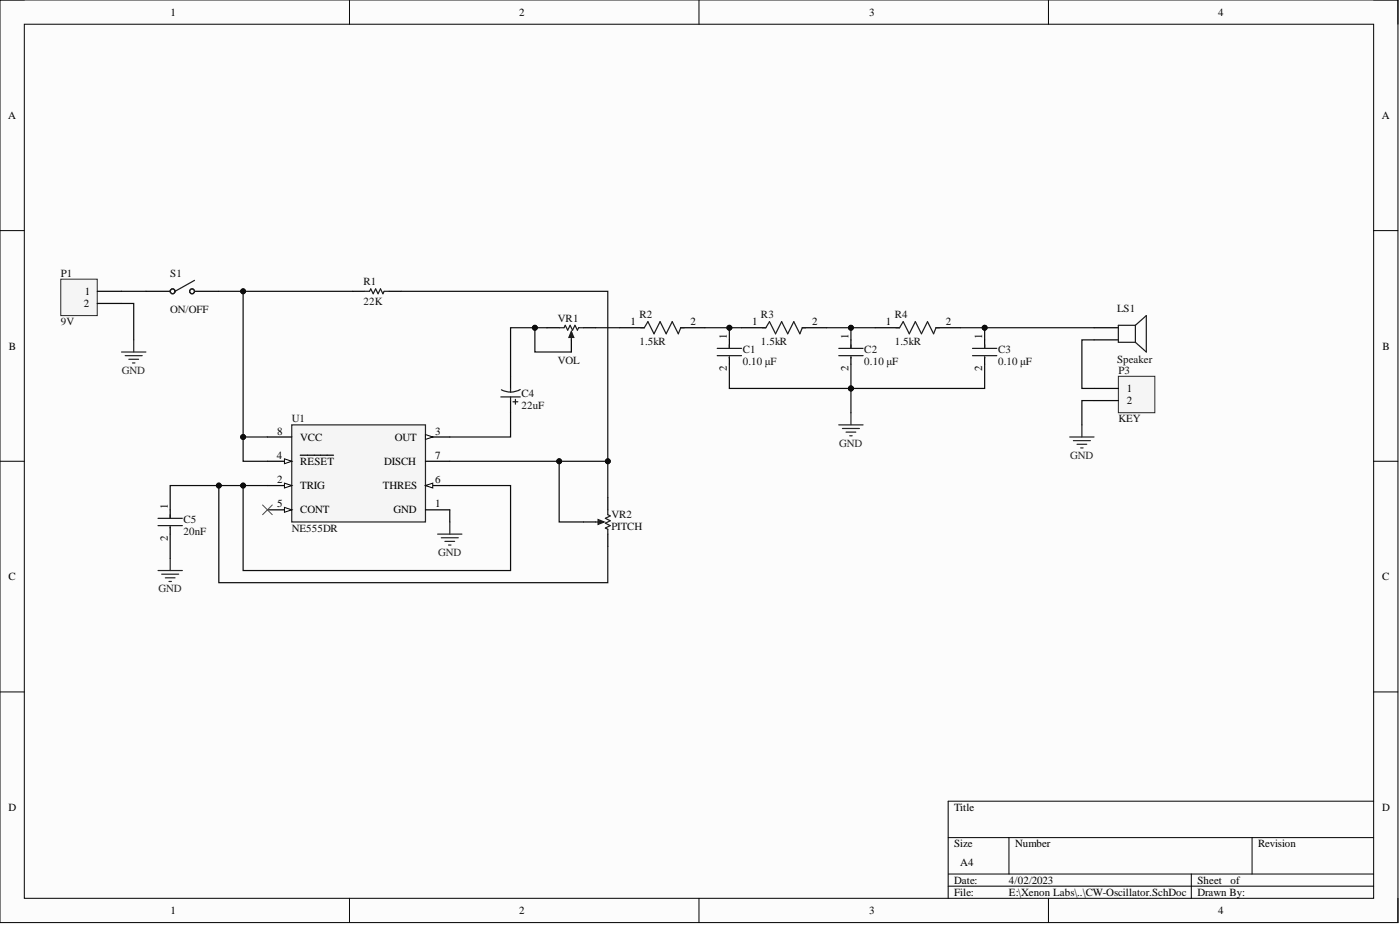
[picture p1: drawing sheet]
<svg xmlns="http://www.w3.org/2000/svg" width="292mm" height="193mm" viewBox="0 0 292 193" stroke-linecap="round" stroke-linejoin="round" font-family="sans-serif">
<path d="M0 0h291.7v192.5h-291.7z" fill-rule="evenodd" fill="#fcfcfc"/>
<path d="M0 0h291.7v192.5h-291.7z" fill="none" stroke="#000" stroke-width=".21"/>
<path d="M5.1 5.1h281.5v182.3h-281.5z" fill-rule="evenodd" fill="#fcfcfc"/>
<g fill="none" stroke="#000" stroke-width=".21">
<path d="M0 0h5.1M72.9 0v5.1M145.8 0v5.1M218.8 0v5.1M286.6 0h5.1v5.1M5.1 5.1h281.5v182.3h-281.5zM0 48.1h5.1M286.6 48.1h5.1M0 96.2h5.1M286.6 96.2h5.1M0 144.3h5.1M286.6 144.3h5.1"/>
<path d="M197.8 174.7h88.8M210.5 174.7v7.6M261.2 174.7v7.6M286.6 167.1h-88.8v20.3M72.9 187.4v5.1M145.8 187.4v5.1M197.8 182.3h88.8M197.8 184.9h88.8M218.8 187.4v5.1M248.6 182.3v5.1M291.7 187.4v5.1"/>
</g>
<path d="M60.9 88.6h27.9v20.3h-27.9z" fill-rule="evenodd" fill="#f5f5f5"/>
<path d="M60.9 88.6h27.9v20.3h-27.9z" fill="none" stroke="#262626" stroke-width=".25"/>
<path d="M55.8 101.3h5.1M88.8 106.4h5" fill="none" stroke="#000" stroke-width=".25"/>
<path d="M59.3 100.8l1.6 .5-1.6 .5z" fill="#fbfbfb"/>
<path d="M59.3 100.8l1.6 .5-1.6 .5z" fill="none" stroke="#000" stroke-width=".21"/>
<path d="M88.8 91.2h5" fill="none" stroke="#000" stroke-width=".25"/>
<path d="M88.8 90.7l1.5 .5-1.5 .5z" fill="#fbfbfb"/>
<path d="M88.8 90.7l1.5 .5-1.5 .5z" fill="none" stroke="#000" stroke-width=".21"/>
<path d="M55.8 96.2h5.1" fill="none" stroke="#000" stroke-width=".25"/>
<path d="M59.3 95.7l1.6 .5-1.6 .5z" fill="#fbfbfb"/>
<path d="M59.3 95.7l1.6 .5-1.6 .5z" fill="none" stroke="#000" stroke-width=".21"/>
<path d="M62.6 95h7M55.8 106.4h5.1" fill="none" stroke="#000" stroke-width=".25"/>
<path d="M59.3 105.9l1.6 .5-1.6 .5z" fill="#fbfbfb"/>
<path d="M59.3 105.9l1.6 .5-1.6 .5z" fill="none" stroke="#000" stroke-width=".21"/>
<path d="M88.8 101.3h5" fill="none" stroke="#000" stroke-width=".25"/>
<path d="M88.8 101.3l1.5-.5v1z" fill="#fbfbfb"/>
<path d="M88.8 101.3l1.5-.5v1z" fill="none" stroke="#000" stroke-width=".21"/>
<path d="M73.6 60.8h2.5M81.2 60.8h2.5M55.8 91.2h5.1M88.8 96.2h5" fill="none" stroke="#000" stroke-width=".25"/>
<path d="M76.1 60.8h1l.3-.5 .5 1 .5-1 .5 1 .5-1 .5 1 .2-.5h1.1" fill="none" stroke="#1c1c1c" stroke-width=".25"/>
<path d="M12.7 58.2h7.6v7.6h-7.6z" fill-rule="evenodd" fill="#f5f5f5"/>
<path d="M12.7 58.2h7.6v7.6h-7.6z" fill="none" stroke="#262626" stroke-width=".21"/>
<path d="M20.3 60.8h5.1M20.3 63.3h5.1M106.5 78.5v2.5M106.5 83.6v2.5" fill="none" stroke="#000" stroke-width=".25"/>
<path d="M104.5 82.8h4.1M104.6 81.3l1.1 .4 .8 .1M106.5 81v.8M106.5 82.8v.8M107 83.8h1M107.5 83.3v1M108.5 81.3l-.7 .3-1.3 .2" fill="none" stroke="#1c1c1c" stroke-width=".25"/>
<path d="M25.4 73.4h5M26.1 74.2h3.6M26.9 75h2M27.6 75.7h.6M27.9 70.9v2.5" fill="none" stroke="#262626" stroke-width=".25"/>
<path d="M233.3 78.5h7.6v7.6h-7.6z" fill-rule="evenodd" fill="#f5f5f5"/>
<path d="M233.3 78.5h7.6v7.6h-7.6z" fill="none" stroke="#262626" stroke-width=".21"/>
<g fill="none" stroke="#000" stroke-width=".25">
<path d="M114.1 68.4h2.6M119.2 70.9v2.5M129.4 68.4h5M142 68.4h5.1M152.2 70.9v1.8M152.2 74.4v1.6M154.7 68.4h5.1M167.4 68.4h5.1M177.5 70.9v1.8M177.5 74.4v1.6M182.6 68.4h5.1M195.3 68.4h5.1"/>
<path d="M205.4 70.9v1.8M205.4 74.4v1.6M228.3 81h5M228.3 83.6h5M35.5 106.4v1.7M35.5 109.9v1.5"/>
</g>
<g fill="none" stroke="#1c1c1c" stroke-width=".25">
<path d="M119.2 69.6v1.3M133.7 68.4h.7l.8-1.3 1.3 2.5 1.2-2.5 1.3 2.5 1.3-2.5 1.2 2.5 .5-1.2h.8M149.6 72.7h5.1M149.6 74.2h5.1M152.2 71.9v.8M152.2 74.4v.3M159 68.4h.8l.7-1.3 1.3 2.5 1.3-2.5 1.3 2.5 1.2-2.5 1.3 2.5 .5-1.2h.8M175 72.7h5.1M175 74.2h5.1M177.5 71.9v.8M177.5 74.4v.3M186.9 68.4h.8l.7-1.3 1.3 2.5 1.3-2.5 1.3 2.5 1.2-2.5 1.3 2.5 .5-1.2h.8"/>
<path d="M202.9 72.7h5.1M202.9 74.2h5.1M205.4 71.9v.8M205.4 74.4v.3M33 108.1h5M33 109.7h5M35.5 107.4v.7M35.5 109.9v.3"/>
</g>
<g fill="none" stroke="#262626" stroke-width=".25">
<path d="M175 88.6h5.1M175.8 89.4h3.5M176.5 90.2h2.1M177.3 90.9h.5M177.5 86.1v2.5M223.2 91.2h5.1M224 91.9h3.5M224.7 92.7h2M225.5 93.4h.5M225.7 88.6v2.6M33 119h5M33.7 119.8h3.6"/>
<path d="M35.5 116.5v2.5M91.3 111.4h5.1M92.1 112.2h3.5M92.8 112.9h2.1M93.6 113.7h.5M93.8 108.9v2.5M34.5 120.5h2M35.3 121.3h.5"/>
</g>
<path d="M54.8 105.3l2 2.1M56.8 105.3l-2 2.1" fill="none" stroke="#4c4c4c" stroke-width=".21"/>
<path d="M119.2 69.1l.5 1.3h-1z" fill="#1c1c1c"/>
<path d="M116.7 68.4h1l.2-.5 .5 1 .6-1 .5 1 .5-1 .5 1 .2-.5h1M119.2 69.1l.5 1.3h-1zM124.3 108.9h1.2" fill="none" stroke="#1c1c1c" stroke-width=".25"/>
<path d="M121.7 68.4h2.6M121.7 108.9h2.6M126.8 103.8v2.6" fill="none" stroke="#000" stroke-width=".25"/>
<path d="M124.8 108.4l1.3 .5-1.3 .5z" fill="#1c1c1c"/>
<g fill="none" stroke="#1c1c1c" stroke-width=".25">
<path d="M40.6 58.5l-4.1 2.3M236.9 67.9l2.3-2.1v7.6l-2.3-2M236.9 67.9v3.5M236.9 67.9h-3.6v3.5h3.6M124.8 108.4l1.3 .5-1.3 .5zM126.8 106.4v1l.5 .2-1 .5 1 .5-1 .5 1 .6-1 .5 .5 .2v1"/>
<circle cx="36" cy="60.8" r=".51"/>
<circle cx="40.1" cy="60.8" r=".51"/>
</g>
<path d="M30.4 60.8h5.1M40.6 60.8h5.1M228.3 68.4h5M228.3 70.9h5M126.8 111.4v2.6" fill="none" stroke="#000" stroke-width=".25"/>
<path d="M177.5 68.4v2.5" fill="none" stroke="#0e0e0e" stroke-width=".25"/>
<circle cx="177.5" cy="68.4" r=".51" fill="#0e0e0e"/>
<circle cx="177.5" cy="68.4" r=".51" fill="none" stroke="#0e0e0e" stroke-width=".21"/>
<path d="M25.4 63.3h2.5v7.6M25.4 60.8h5M55.8 101.3h-20.3v5.1" fill="none" stroke="#0e0e0e" stroke-width=".25"/>
<circle cx="45.7" cy="101.3" r=".51" fill="#0e0e0e"/>
<circle cx="45.7" cy="101.3" r=".51" fill="none" stroke="#0e0e0e" stroke-width=".21"/>
<circle cx="50.7" cy="101.3" r=".51" fill="#0e0e0e"/>
<circle cx="50.7" cy="101.3" r=".51" fill="none" stroke="#0e0e0e" stroke-width=".21"/>
<path d="M45.7 101.3v20.3h81.1v-7.6" fill="none" stroke="#0e0e0e" stroke-width=".25"/>
<circle cx="45.7" cy="101.3" r=".51" fill="#0e0e0e"/>
<circle cx="45.7" cy="101.3" r=".51" fill="none" stroke="#0e0e0e" stroke-width=".21"/>
<path d="M45.7 60.8h5" fill="none" stroke="#0e0e0e" stroke-width=".25"/>
<circle cx="50.7" cy="60.8" r=".51" fill="#0e0e0e"/>
<circle cx="50.7" cy="60.8" r=".51" fill="none" stroke="#0e0e0e" stroke-width=".21"/>
<path d="M50.7 101.3v17.7h55.8v-17.7h-12.7" fill="none" stroke="#0e0e0e" stroke-width=".25"/>
<circle cx="50.7" cy="101.3" r=".51" fill="#0e0e0e"/>
<circle cx="50.7" cy="101.3" r=".51" fill="none" stroke="#0e0e0e" stroke-width=".21"/>
<path d="M73.6 60.8h-22.9v35.4h5.1" fill="none" stroke="#0e0e0e" stroke-width=".25"/>
<circle cx="50.7" cy="91.2" r=".51" fill="#0e0e0e"/>
<circle cx="50.7" cy="91.2" r=".51" fill="none" stroke="#0e0e0e" stroke-width=".21"/>
<circle cx="50.7" cy="60.8" r=".51" fill="#0e0e0e"/>
<circle cx="50.7" cy="60.8" r=".51" fill="none" stroke="#0e0e0e" stroke-width=".21"/>
<path d="M50.7 91.2h5.1" fill="none" stroke="#0e0e0e" stroke-width=".25"/>
<circle cx="50.7" cy="91.2" r=".51" fill="#0e0e0e"/>
<circle cx="50.7" cy="91.2" r=".51" fill="none" stroke="#0e0e0e" stroke-width=".21"/>
<path d="M83.7 60.8h43.1v35.4" fill="none" stroke="#0e0e0e" stroke-width=".25"/>
<circle cx="126.8" cy="96.2" r=".51" fill="#0e0e0e"/>
<circle cx="126.8" cy="96.2" r=".51" fill="none" stroke="#0e0e0e" stroke-width=".21"/>
<path d="M93.8 96.2h33v7.6" fill="none" stroke="#0e0e0e" stroke-width=".25"/>
<circle cx="116.7" cy="96.2" r=".51" fill="#0e0e0e"/>
<circle cx="116.7" cy="96.2" r=".51" fill="none" stroke="#0e0e0e" stroke-width=".21"/>
<circle cx="126.8" cy="96.2" r=".51" fill="#0e0e0e"/>
<circle cx="126.8" cy="96.2" r=".51" fill="none" stroke="#0e0e0e" stroke-width=".21"/>
<path d="M119.2 73.4h-7.6v-5h-5.1v10.1M106.5 86.1v5.1h-12.7" fill="none" stroke="#0e0e0e" stroke-width=".25"/>
<circle cx="111.6" cy="68.4" r=".51" fill="#0e0e0e"/>
<circle cx="111.6" cy="68.4" r=".51" fill="none" stroke="#0e0e0e" stroke-width=".21"/>
<path d="M111.6 68.4h2.5" fill="none" stroke="#0e0e0e" stroke-width=".25"/>
<circle cx="111.6" cy="68.4" r=".51" fill="#0e0e0e"/>
<circle cx="111.6" cy="68.4" r=".51" fill="none" stroke="#0e0e0e" stroke-width=".21"/>
<path d="M116.7 96.2v12.7h5" fill="none" stroke="#0e0e0e" stroke-width=".25"/>
<circle cx="116.7" cy="96.2" r=".51" fill="#0e0e0e"/>
<circle cx="116.7" cy="96.2" r=".51" fill="none" stroke="#0e0e0e" stroke-width=".21"/>
<path d="M124.3 68.4h5.1M147.1 68.4h7.6" fill="none" stroke="#0e0e0e" stroke-width=".25"/>
<circle cx="152.2" cy="68.4" r=".51" fill="#0e0e0e"/>
<circle cx="152.2" cy="68.4" r=".51" fill="none" stroke="#0e0e0e" stroke-width=".21"/>
<path d="M152.2 76v5h53.2v-5" fill="none" stroke="#0e0e0e" stroke-width=".25"/>
<circle cx="177.5" cy="81" r=".51" fill="#0e0e0e"/>
<circle cx="177.5" cy="81" r=".51" fill="none" stroke="#0e0e0e" stroke-width=".21"/>
<path d="M172.5 68.4h10.1" fill="none" stroke="#0e0e0e" stroke-width=".25"/>
<circle cx="177.5" cy="68.4" r=".51" fill="#0e0e0e"/>
<circle cx="177.5" cy="68.4" r=".51" fill="none" stroke="#0e0e0e" stroke-width=".21"/>
<path d="M200.4 68.4h5v2.5" fill="none" stroke="#0e0e0e" stroke-width=".25"/>
<circle cx="205.4" cy="68.4" r=".51" fill="#0e0e0e"/>
<circle cx="205.4" cy="68.4" r=".51" fill="none" stroke="#0e0e0e" stroke-width=".21"/>
<path d="M205.4 68.4h22.9" fill="none" stroke="#0e0e0e" stroke-width=".25"/>
<circle cx="205.4" cy="68.4" r=".51" fill="#0e0e0e"/>
<circle cx="205.4" cy="68.4" r=".51" fill="none" stroke="#0e0e0e" stroke-width=".21"/>
<path d="M152.2 68.4v2.5M228.3 70.9h-2.6v10.1h2.6M228.3 83.6h-2.6v5M35.5 111.4v5.1M93.8 106.4v2.5" fill="none" stroke="#0e0e0e" stroke-width=".25"/>
<circle cx="152.2" cy="68.4" r=".51" fill="#0e0e0e"/>
<circle cx="152.2" cy="68.4" r=".51" fill="none" stroke="#0e0e0e" stroke-width=".21"/>
<path d="M177.5 81v5.1" fill="none" stroke="#0e0e0e" stroke-width=".25"/>
<circle cx="177.5" cy="81" r=".51" fill="#0e0e0e"/>
<circle cx="177.5" cy="81" r=".51" fill="none" stroke="#0e0e0e" stroke-width=".21"/>
<path d="M177.5 76v5" fill="none" stroke="#0e0e0e" stroke-width=".25"/>
<circle cx="177.5" cy="81" r=".51" fill="#0e0e0e"/>
<circle cx="177.5" cy="81" r=".51" fill="none" stroke="#0e0e0e" stroke-width=".21"/>
<g font-size="2.3">
<text x="35.6" y="3.3">1</text>
<text x="108.3" y="3.3">2</text>
<text x="181.3" y="3.3">3</text>
<text x="254.1" y="3.3">4</text>
<text x="1.7" y="24.8">A</text>
<text x="288.3" y="24.8">A</text>
<text x="17.5" y="64.1">2</text>
<text x="17.7" y="61.5">1</text>
<text x="131.5" y="67.9">1</text>
<text x="144.1" y="67.9">2</text>
<text x="151.7" y="70.6" transform="rotate(-90 151.7 70.6)">1</text>
<text x="156.9" y="67.9">1</text>
<text x="169.4" y="67.9">2</text>
<text x="177" y="70.6" transform="rotate(-90 177 70.6)">1</text>
<text x="184.8" y="67.9">1</text>
<text x="197.3" y="67.9">2</text>
<text x="204.9" y="70.6" transform="rotate(-90 204.9 70.6)">1</text>
<text x="1.9" y="72.9">B</text>
<text x="151.7" y="77.5" transform="rotate(-90 151.7 77.5)">2</text>
<text x="177" y="77.5" transform="rotate(-90 177 77.5)">2</text>
<text x="204.9" y="77.5" transform="rotate(-90 204.9 77.5)">2</text>
<text x="288.5" y="72.9">B</text>
<text x="235.1" y="81.8">1</text>
<text x="235.1" y="84.3">2</text>
<text x="57.7" y="95.7">4</text>
<text x="57.8" y="90.7">8</text>
<text x="62.6" y="91.9">VCC</text>
<text x="82.3" y="91.9">OUT</text>
<text x="90.8" y="90.7">3</text>
<text x="90.8" y="95.7">7</text>
<text x="57.8" y="100.8">2</text>
<text x="62.6" y="97">RESET</text>
<text x="80.1" y="97">DISCH</text>
<text x="90.8" y="100.8">6</text>
<text x="35" y="106.1" transform="rotate(-90 35 106.1)">1</text>
<text x="57.8" y="105.9">5</text>
<text x="62.6" y="102.1">TRIG</text>
<text x="62.6" y="107.1">CONT</text>
<text x="79.9" y="102.1">THRES</text>
<text x="82.1" y="107.1">GND</text>
<text x="90.8" y="105.9">1</text>
<text x="35" y="112.9" transform="rotate(-90 35 112.9)">2</text>
<text x="1.8" y="121">C</text>
<text x="288.4" y="121">C</text>
<text x="1.8" y="169.2">D</text>
<text x="199.1" y="169.2">Title</text>
<text x="288.4" y="169.2">D</text>
<text x="199.1" y="176.8">Size</text>
<text x="211.8" y="176.8">Number</text>
<text x="262.5" y="176.8">Revision</text>
<text x="199.1" y="184.4">Date:</text>
<text x="200.4" y="180.6">A4</text>
<text x="210.5" y="184.4">4/02/2023</text>
<text x="249.8" y="184.4">Sheet</text>
<text x="256.8" y="184.4">of</text>
<text x="35.6" y="190.7">1</text>
<text x="108.3" y="190.7">2</text>
<text x="181.3" y="190.7">3</text>
<text x="199.1" y="186.9">File:</text>
<text x="210.5" y="186.9">E:\Xenon Labs\..\CW-Oscillator.SchDoc</text>
<text x="249.8" y="186.9">Drawn By:</text>
<text x="254.1" y="190.7">4</text>
</g>
<g font-size="2.3" fill="#0e0e0e">
<text x="12.7" y="57.7">P1</text>
<text x="35.5" y="57.7">S1</text>
<text x="75.8" y="59.5">R1</text>
<text x="35.5" y="65.3">ON/OFF</text>
<text x="75.8" y="63.6">22K</text>
<text x="233.1" y="65.1">LS1</text>
<text x="12.7" y="67.9">9V</text>
<text x="116.4" y="67.1">VR1</text>
<text x="133.4" y="66.3">R2</text>
<text x="133.4" y="71.9">1.5kR</text>
<text x="158.8" y="66.3">R3</text>
<text x="158.8" y="71.9">1.5kR</text>
<text x="186.7" y="66.3">R4</text>
<text x="186.7" y="71.9">1.5kR</text>
<text x="116.4" y="76">VOL</text>
<text x="155" y="73.7">C1</text>
<text x="155" y="76.2">0.10 μF</text>
<text x="180.3" y="73.7">C2</text>
<text x="180.3" y="76.2">0.10 μF</text>
<text x="208.2" y="73.7">C3</text>
<text x="208.2" y="76.2">0.10 μF</text>
<text x="233.1" y="75.7">Speaker</text>
<text x="233.3" y="78">P3</text>
<text x="108.8" y="82.8">C4</text>
<text x="60.9" y="88.1">U1</text>
<text x="108.8" y="85.3">22uF</text>
<text x="233.3" y="88.1">KEY</text>
<text x="38.3" y="109.1">C5</text>
<text x="38.3" y="111.7">20nF</text>
<text x="60.9" y="110.9">NE555DR</text>
<text x="127.6" y="108.1">VR2</text>
<text x="127.6" y="110.7">PITCH</text>
</g>
<g font-size="2.3" fill="#262626">
<text x="25.4" y="78">GND</text>
<text x="175.1" y="93.2">GND</text>
<text x="223.3" y="95.7">GND</text>
<text x="91.4" y="116">GND</text>
<text x="33.1" y="123.6">GND</text>
</g>
</svg>
